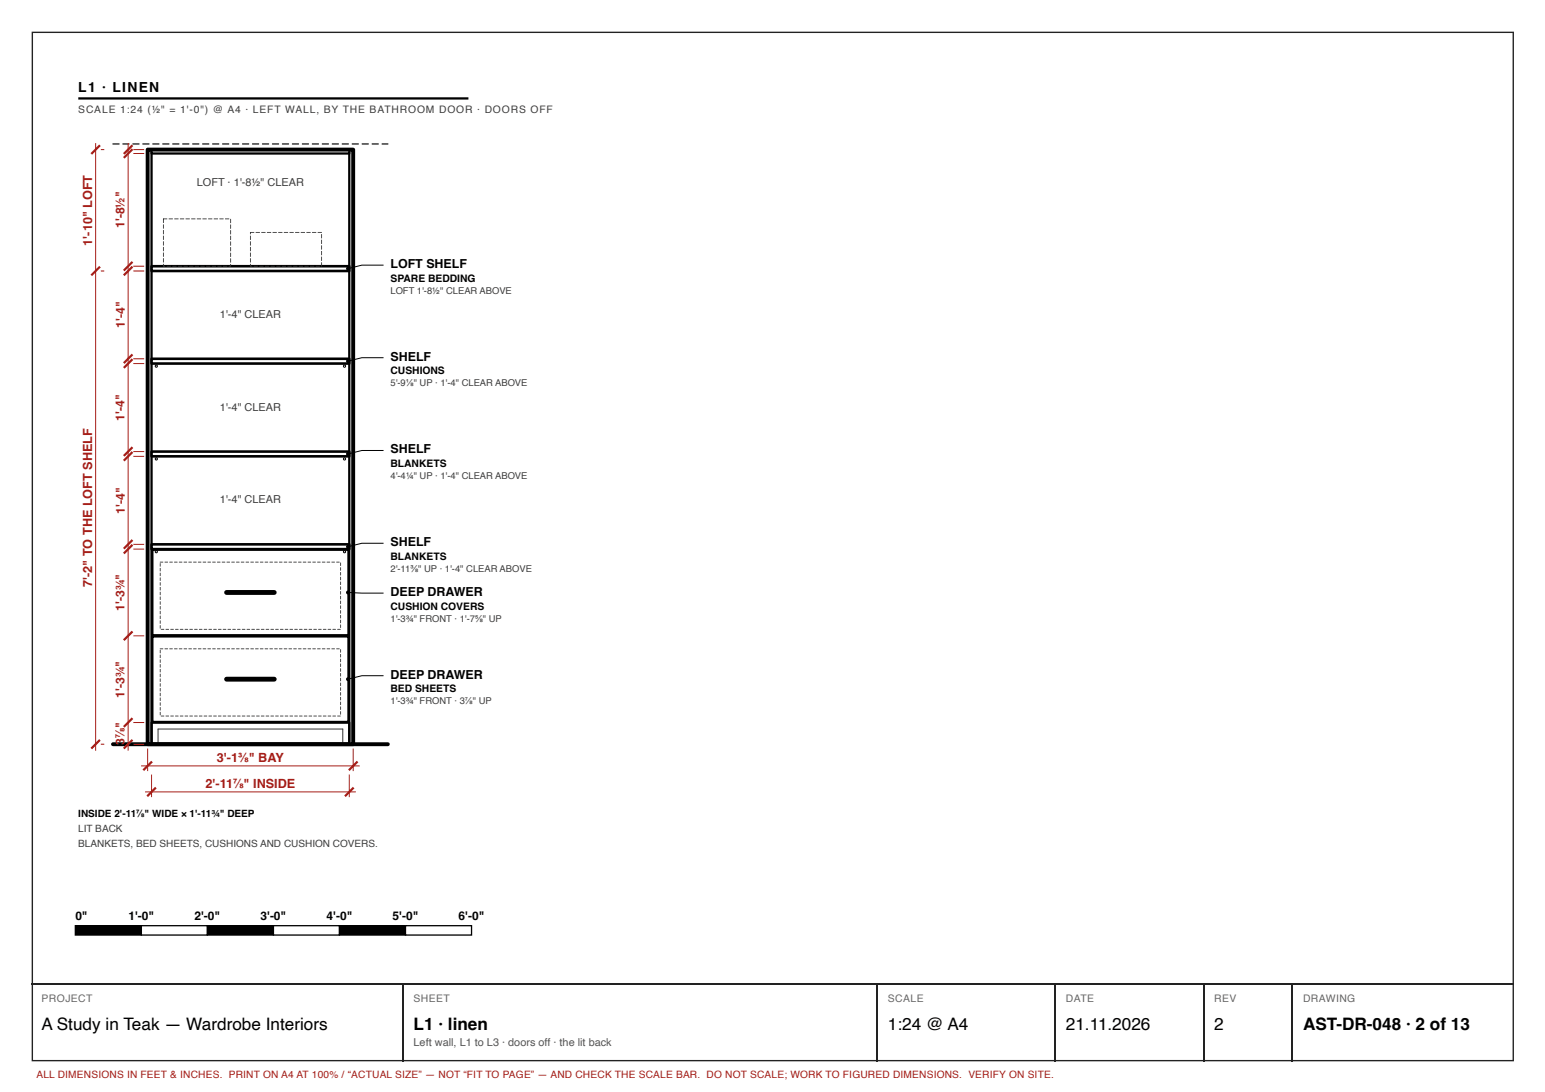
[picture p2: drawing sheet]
<svg xmlns="http://www.w3.org/2000/svg" width="297mm" height="210mm" viewBox="0 0 297 210" stroke-linecap="round" stroke-linejoin="round" font-family="sans-serif">
<path d="M6.2 6.2h284.7v197.7h-284.7z" fill="none" stroke="#222" stroke-width=".26"/>
<path d="M15.1 18.9h74.9" fill="none" stroke="#000" stroke-width=".44"/>
<path d="M21.6 27.6h1.3l.1 .1-.1 .1h-1.2zM23.6 27.6h1.2l.1 .1-.1 .1h-1.2zM25.5 27.6h1.2l.1 .1-.1 .1h-1.1zM27.4 27.6h1.2l.1 .1-.1 .1h-1.1zM29.3 27.6h1.3l.1 .1-.1 .1h-1.2zM31.2 27.6h1.3l.1 .1-.1 .1h-1.2zM33.1 27.6h1.3l.1 .1-.1 .1h-1.2zM35.1 27.6h1.2l.1 .1-.1 .1h-1.2zM37 27.6h1.2l.1 .1-.1 .1h-1.1zM38.9 27.6h1.2l.1 .1-.1 .1h-1.1zM40.8 27.6h1.2l.2 .1-.2 .1h-1.1zM42.7 27.6h1.3l.1 .1-.1 .1h-1.2zM44.6 27.6h1.3l.1 .1-.1 .1h-1.2zM46.6 27.6h1.2l.1 .1-.1 .1h-1.2zM48.5 27.6h1.2l.1 .1-.1 .1h-1.2zM50.4 27.6h1.2l.1 .1-.1 .1h-1.1zM52.3 27.6h1.2l.2 .1-.2 .1h-1.1zM54.2 27.6h1.3l.1 .1-.1 .1h-1.2zM56.1 27.6h1.3l.1 .1-.1 .1h-1.2zM58.1 27.6h1.2l.1 .1-.1 .1h-1.2zM60 27.6h1.2l.1 .1-.1 .1h-1.2zM61.9 27.6h1.2l.1 .1-.1 .1h-1.1zM63.8 27.6h1.2l.2 .1-.2 .1h-1.1zM65.7 27.6h1.3l.1 .1-.1 .1h-1.2zM67.6 27.6h1.3l.1 .1-.1 .1h-1.2zM69.6 27.6h1.2l.1 .1-.1 .1h-1.2zM71.5 27.6h1.2l.1 .1-.1 .1h-1.2zM73.4 27.6h1.2l.1 .1-.1 .1h-1.1z" fill="#000"/>
<path d="M21.7 143h52.9" fill="none" stroke="#000" stroke-width=".75"/>
<path d="M28.4 28.8h.7v114.2h-.7z" fill="#fff"/>
<path d="M28.4 28.8h.7v114.2h-.7z" fill="none" stroke="#000" stroke-width=".44"/>
<path d="M67.1 28.8h.8v114.2h-.8z" fill="#fff"/>
<path d="M67.1 28.8h.8v114.2h-.8z" fill="none" stroke="#000" stroke-width=".44"/>
<path d="M29.1 28.8h38v.7h-38z" fill="#fff"/>
<path d="M29.1 28.8h38v.7h-38zM29.1 138.9h38v4.1h-38z" fill="none" stroke="#000" stroke-width=".44"/>
<path d="M30.4 143v-2.9h35.5v2.9" fill="none" stroke="#333" stroke-width=".19"/>
<path d="M28.4 28.8h39.5v114.2h-39.5z" fill="none" stroke="#000" stroke-width=".75"/>
<path d="M29.3 122.3h37.7v16.5h-37.7z" fill="#fff"/>
<path d="M29.3 122.3h37.7v16.5h-37.7z" fill="none" stroke="#000" stroke-width=".5"/>
<path d="M43.6 130.5h9.1" fill="none" stroke="#000" stroke-width=".94"/>
<path d="M31.7 124.6l.6 .1-.6 .1zM32.6 124.6l.6 .1-.6 .1zM33.5 124.6l.6 .1-.5 .1zM34.4 124.6l.7 .1-.6 .1zM35.3 124.6l.7 .1-.6 .1zM36.2 124.6l.7 .1-.6 .1zM37.2 124.6l.6 .1-.6 .1zM38.1 124.6l.6 .1-.6 .1zM39 124.6l.6 .1-.5 .1zM39.9 124.6l.6 .1-.5 .1zM40.8 124.6l.7 .1-.6 .1zM41.7 124.6l.7 .1-.6 .1zM42.7 124.6l.6 .1-.6 .1zM43.6 124.6l.6 .1-.6 .1zM44.5 124.6l.6 .1-.6 .1zM45.4 124.6l.6 .1-.5 .1zM46.3 124.6l.7 .1-.6 .1zM47.2 124.6l.7 .1-.6 .1zM48.2 124.6l.6 .1-.6 .1zM49.1 124.6l.6 .1-.6 .1zM50 124.6l.6 .1-.6 .1zM50.9 124.6l.6 .1-.5 .1zM51.8 124.6l.7 .1-.6 .1zM52.7 124.6l.7 .1-.6 .1zM53.7 124.6l.6 .1-.6 .1zM54.6 124.6l.6 .1-.6 .1zM55.5 124.6l.6 .1-.6 .1zM56.4 124.6l.6 .1-.5 .1zM57.3 124.6l.7 .1-.6 .1zM58.2 124.6l.7 .1-.6 .1zM59.2 124.6l.6 .1-.6 .1zM60.1 124.6l.6 .1-.6 .1zM61 124.6l.6 .1-.6 .1zM61.9 124.6l.6 .1-.5 .1zM62.8 124.6l.7 .1-.6 .1zM63.7 124.6l.7 .1-.6 .1zM64.7 124.6l.6 .1-.6 .1zM65.4 124.8l.2 .1-.1 .5zM65.4 125.7l.2 .1-.1 .6zM65.4 126.6l.2 .1-.1 .6zM65.4 127.6h.2l-.1 .6zM65.4 128.5h.2l-.1 .6zM65.4 129.4h.2l-.1 .6zM65.4 130.3l.2 .1-.1 .5zM65.4 131.2l.2 .1-.1 .6zM65.4 132.1l.2 .1-.1 .6zM65.4 133.1h.2l-.1 .6zM65.4 134h.2l-.1 .6zM65.4 134.9h.2l-.1 .6zM65.4 135.8l.2 .1-.1 .5zM65.4 136.7l.2 .1-.1 .6zM64.8 137.6h.7l-.6 .1zM63.9 137.6h.7l-.6 .1zM63 137.6h.7l-.6 .1zM62.1 137.6h.6l-.5 .1zM61.2 137.6h.6l-.6 .1zM60.3 137.6h.6l-.6 .1zM59.3 137.6h.7l-.6 .1zM58.4 137.6h.7l-.6 .1zM57.5 137.6h.7l-.6 .1zM56.6 137.6h.6l-.5 .1zM55.7 137.6h.6l-.6 .1zM54.8 137.6h.6l-.6 .1zM53.8 137.6h.7l-.6 .1zM52.9 137.6h.7l-.6 .1zM52 137.6h.7l-.6 .1zM51.1 137.6h.6l-.5 .1zM50.2 137.6h.6l-.6 .1zM49.3 137.6h.6l-.6 .1zM48.3 137.6h.7l-.6 .1zM47.4 137.6h.7l-.6 .1zM46.5 137.6h.7l-.6 .1zM45.6 137.6h.6l-.5 .1zM44.7 137.6h.6l-.6 .1zM43.8 137.6h.6l-.6 .1zM42.8 137.6h.7l-.6 .1zM41.9 137.6h.7l-.6 .1zM41 137.6h.7l-.6 .1zM40.1 137.6h.6l-.5 .1zM39.2 137.6h.6l-.6 .1zM38.3 137.6h.6l-.6 .1zM37.3 137.6h.7l-.6 .1zM36.4 137.6h.7l-.6 .1zM35.5 137.6h.7l-.6 .1zM34.6 137.6h.6l-.5 .1zM33.7 137.6h.6l-.6 .1zM32.8 137.6h.6l-.6 .1zM31.8 137.6h.7l-.6 .1zM30.9 137.6h.7l-.6 .1zM30.7 136.8l.2 .1-.1 .6zM30.7 135.9l.2 .1-.1 .6zM30.7 135l.2 .1-.1 .6zM30.7 134.1l.2 .1-.1 .5zM30.7 133.2h.2l-.1 .6zM30.7 132.3h.2l-.1 .6zM30.7 131.3l.2 .1-.1 .6zM30.7 130.4l.2 .1-.1 .6zM30.7 129.5l.2 .1-.1 .6zM30.7 128.6l.2 .1-.1 .5zM30.7 127.7h.2l-.1 .6zM30.7 126.8h.2l-.1 .6zM30.7 125.8l.2 .1-.1 .6zM30.7 124.9l.2 .1-.1 .6zM30.7 124.6l.7 .1-.6 .1z" fill="#333"/>
<path d="M29.3 105.6h37.7v16.5h-37.7z" fill="#fff"/>
<path d="M29.3 105.6h37.7v16.5h-37.7z" fill="none" stroke="#000" stroke-width=".5"/>
<path d="M43.6 113.9h9.1" fill="none" stroke="#000" stroke-width=".94"/>
<path d="M31.7 108h.6l-.6 .1zM32.6 108h.6l-.6 .1zM33.5 108h.6l-.5 .1zM34.4 108h.7l-.6 .1zM35.3 108h.7l-.6 .1zM36.2 108h.7l-.6 .1zM37.2 108h.6l-.6 .1zM38.1 108h.6l-.6 .1zM39 108h.6l-.5 .1zM39.9 108h.6l-.5 .1zM40.8 108h.7l-.6 .1zM41.7 108h.7l-.6 .1zM42.7 108h.6l-.6 .1zM43.6 108h.6l-.6 .1zM44.5 108h.6l-.6 .1zM45.4 108h.6l-.5 .1zM46.3 108h.7l-.6 .1zM47.2 108h.7l-.6 .1zM48.2 108h.6l-.6 .1zM49.1 108h.6l-.6 .1zM50 108h.6l-.6 .1zM50.9 108h.6l-.5 .1zM51.8 108h.7l-.6 .1zM52.7 108h.7l-.6 .1zM53.7 108h.6l-.6 .1zM54.6 108h.6l-.6 .1zM55.5 108h.6l-.6 .1zM56.4 108h.6l-.5 .1zM57.3 108h.7l-.6 .1zM58.2 108h.7l-.6 .1zM59.2 108h.6l-.6 .1zM60.1 108h.6l-.6 .1zM61 108h.6l-.6 .1zM61.9 108h.6l-.5 .1zM62.8 108h.7l-.6 .1zM63.7 108h.7l-.6 .1zM64.7 108h.6l-.6 .1zM65.4 108.1l.2 .1-.1 .6zM65.4 109.1h.2l-.1 .6zM65.4 110h.2l-.1 .6zM65.4 110.9h.2l-.1 .6zM65.4 111.8l.2 .1-.1 .5zM65.4 112.7l.2 .1-.1 .6zM65.4 113.6l.2 .1-.1 .6zM65.4 114.6h.2l-.1 .6zM65.4 115.5h.2l-.1 .6zM65.4 116.4h.2l-.1 .6zM65.4 117.3l.2 .1-.1 .5zM65.4 118.2l.2 .1-.1 .6zM65.4 119.1l.2 .1-.1 .6zM65.4 120.1h.2l-.1 .6zM64.8 120.9l.7 .1h-.6zM63.9 120.9l.7 .1h-.6zM63 120.9l.7 .1h-.6zM62.1 120.9l.6 .1h-.5zM61.2 120.9l.6 .1h-.6zM60.3 120.9l.6 .1h-.6zM59.3 120.9l.7 .1h-.6zM58.4 120.9l.7 .1h-.6zM57.5 120.9l.7 .1h-.6zM56.6 120.9l.6 .1h-.5zM55.7 120.9l.6 .1h-.6zM54.8 120.9l.6 .1h-.6zM53.8 120.9l.7 .1h-.6zM52.9 120.9l.7 .1h-.6zM52 120.9l.7 .1h-.6zM51.1 120.9l.6 .1h-.5zM50.2 120.9l.6 .1h-.6zM49.3 120.9l.6 .1h-.6zM48.3 120.9l.7 .1h-.6zM47.4 120.9l.7 .1h-.6zM46.5 120.9l.7 .1h-.6zM45.6 120.9l.6 .1h-.5zM44.7 120.9l.6 .1h-.6zM43.8 120.9l.6 .1h-.6zM42.8 120.9l.7 .1h-.6zM41.9 120.9l.7 .1h-.6zM41 120.9l.7 .1h-.6zM40.1 120.9l.6 .1h-.5zM39.2 120.9l.6 .1h-.6zM38.3 120.9l.6 .1h-.6zM37.3 120.9l.7 .1h-.6zM36.4 120.9l.7 .1h-.6zM35.5 120.9l.7 .1h-.6zM34.6 120.9l.6 .1h-.5zM33.7 120.9l.6 .1h-.6zM32.8 120.9l.6 .1h-.6zM31.8 120.9l.7 .1h-.6zM30.9 120.9l.7 .1h-.6zM30.7 120.2h.2l-.1 .6zM30.7 119.3h.2l-.1 .6zM30.7 118.3l.2 .1-.1 .6zM30.7 117.4l.2 .1-.1 .6zM30.7 116.5l.2 .1-.1 .6zM30.7 115.6l.2 .1-.1 .5zM30.7 114.7h.2l-.1 .6zM30.7 113.8h.2l-.1 .6zM30.7 112.8l.2 .1-.1 .6zM30.7 111.9l.2 .1-.1 .6zM30.7 111l.2 .1-.1 .6zM30.7 110.1l.2 .1-.1 .5zM30.7 109.2h.2l-.1 .6zM30.7 108.3h.2l-.1 .6zM30.7 108h.7l-.6 .1z" fill="#333"/>
<path d="M29.1 104.6h38v.9h-38z" fill="#fff"/>
<path d="M29.1 104.6h38v.9h-38z" fill="none" stroke="#000" stroke-width=".5"/>
<g fill="none" stroke="#000" stroke-width=".19">
<circle cx="30.1" cy="106" r=".21"/>
<circle cx="66.2" cy="106" r=".21"/>
</g>
<path d="M29.1 86.8h38v.9h-38z" fill="#fff"/>
<path d="M29.1 86.8h38v.9h-38z" fill="none" stroke="#000" stroke-width=".5"/>
<g fill="none" stroke="#000" stroke-width=".19">
<circle cx="30.1" cy="88.2" r=".21"/>
<circle cx="66.2" cy="88.2" r=".21"/>
</g>
<path d="M29.1 69h38v.9h-38z" fill="#fff"/>
<path d="M29.1 69h38v.9h-38z" fill="none" stroke="#000" stroke-width=".5"/>
<g fill="none" stroke="#000" stroke-width=".19">
<circle cx="30.1" cy="70.4" r=".21"/>
<circle cx="66.2" cy="70.4" r=".21"/>
</g>
<path d="M29.1 51.2h38v.9h-38z" fill="#fff"/>
<path d="M29.1 51.2h38v.9h-38z" fill="none" stroke="#000" stroke-width=".5"/>
<g fill="#333">
<path d="M32.4 42l.8 .1-.7 .1zM33.5 42l.8 .1-.7 .1zM34.6 42l.8 .1-.7 .1zM35.7 42l.8 .1-.8 .1zM36.8 42l.8 .1-.8 .1zM37.9 42l.8 .1-.8 .1zM38.9 42l.8 .1-.7 .1zM40 42l.8 .1-.7 .1zM41.1 42l.8 .1-.7 .1zM42.2 42l.8 .1-.8 .1zM43.3 42l.8 .1-.8 .1zM44.3 42.1h.1l-.1 .8zM44.3 43.2h.1l-.1 .8zM44.3 44.2l.1 .1-.1 .8zM44.3 45.3l.1 .1-.1 .7zM44.3 46.4l.1 .1-.1 .7zM44.3 47.5l.1 .1-.1 .7zM44.3 48.6h.1l-.1 .8zM44.3 49.7h.1l-.1 .8zM44.3 50.7l.1 .1v.4h-.4v-.1l.3 .1zM42.9 51.1l.8 .1-.8 .1zM41.8 51.1l.8 .1-.7 .1zM40.7 51.1l.8 .1-.7 .1zM39.6 51.1l.8 .1-.7 .1zM38.6 51.1l.8 .1-.8 .1zM37.5 51.1l.8 .1-.8 .1zM36.4 51.1l.8 .1-.8 .1zM35.3 51.1l.8 .1-.7 .1zM34.2 51.1l.8 .1-.7 .1zM33.1 51.1l.8 .1-.7 .1zM32.1 51.1l.8 .1-.8 .1zM31.4 50.7l.1 .1-.1 .4 .3-.1 .1 .1h-.4zM31.4 49.6l.1 .1-.1 .8zM31.4 48.6h.1l-.1 .8zM31.4 47.5h.1l-.1 .8zM31.4 46.4l.1 .1-.1 .7zM31.4 45.3l.1 .1-.1 .7zM31.4 44.2l.1 .1-.1 .7zM31.4 43.1l.1 .1-.1 .8zM31.4 42.1h.1l-.1 .8zM31.4 42l.8 .1-.8 .1z"/>
<path d="M49.2 44.6l.8 .1-.8 .1zM50.2 44.6l.9 .1-.8 .1zM51.3 44.6l.8 .1-.7 .1zM52.4 44.6l.8 .1-.7 .1zM53.5 44.6l.8 .1-.7 .1zM54.6 44.6l.8 .1-.8 .1zM55.7 44.6l.8 .1-.8 .1zM56.7 44.6l.9 .1-.8 .1zM57.8 44.6l.8 .1-.7 .1zM58.9 44.6l.8 .1-.7 .1zM60 44.6l.8 .1-.7 .1zM61.1 44.6l.8 .1-.8 .1zM61.8 45l.1 .1-.1 .7zM61.8 46.1l.1 .1-.1 .7zM61.8 47.2h.1l-.1 .8zM61.8 48.3h.1l-.1 .8zM61.8 49.3l.1 .1-.1 .8zM61.8 50.4l.1 .1-.1 .7zM60.7 51.1l.8 .1-.7 .1zM59.6 51.1l.8 .1-.7 .1zM58.5 51.1l.8 .1-.7 .1zM57.4 51.1l.9 .1-.8 .1zM56.4 51.1l.8 .1-.8 .1zM55.3 51.1l.8 .1-.8 .1zM54.2 51.1l.8 .1-.7 .1zM53.1 51.1l.8 .1-.7 .1zM52 51.1l.8 .1-.7 .1zM50.9 51.1l.9 .1-.8 .1zM49.9 51.1l.8 .1-.8 .1zM48.8 51.1l.8 .1-.8 .1zM48.1 50.7l.1 .1-.1 .4 .3-.1 .1 .1h-.4zM48.1 49.6l.1 .1-.1 .8zM48.1 48.6h.1l-.1 .8zM48.1 47.5h.1l-.1 .8zM48.1 46.4l.1 .1-.1 .7zM48.1 45.3l.1 .1-.1 .7zM48.1 44.6l.8 .1h-.8v.3z"/>
</g>
<g fill="none" stroke="#a51d17" stroke-width=".19">
<path d="M18.4 27.5v116.8M19.4 28.8h.7M24.6 27.5v116.8M25.6 28.8h2.1M25.6 29.5h2.1M19.4 52.1h.7M25.6 51.2h2.1M25.6 52.1h2.1M25.6 69h2.1M25.6 69.9h2.1M25.6 86.8h2.1M25.6 87.7h2.1"/>
<path d="M25.6 104.6h2.1M25.6 105.5h2.1M25.6 122.2h2.1M25.6 138.9h2.1M19.4 143h.7M25.6 143h2.1M27.1 147.2h42M27.9 152.2h40.5M28.4 143.9v4.3M29.1 148.9v4.3M67.1 148.9v4.3M67.9 143.9v4.3"/>
</g>
<g fill="none" stroke="#a51d17" stroke-width=".42">
<path d="M19.2 27.9l-1.6 1.7M25.5 27.9l-1.7 1.7M25.5 28.7l-1.7 1.6M19.2 51.3l-1.6 1.6M25.5 50.3l-1.7 1.7M25.5 51.3l-1.7 1.6M25.5 68.1l-1.7 1.7M25.5 69l-1.7 1.7M25.5 86l-1.7 1.6M25.5 86.9l-1.7 1.6M25.5 103.8l-1.7 1.7M25.5 104.7l-1.7 1.7"/>
<path d="M25.5 121.4l-1.7 1.6M25.5 138l-1.7 1.7M19.2 142.2l-1.6 1.7M25.5 142.2l-1.7 1.7M29.2 146.4l-1.6 1.6M30 151.4l-1.7 1.6M68 151.4l-1.7 1.6M68.7 146.4l-1.6 1.6"/>
</g>
<path d="M73.7 51h-4.1l-2.7 .6M73.7 68.8h-4.1l-2.7 .6M73.7 86.6h-4.1l-2.7 .7M66.9 113.9l6.8 .1M73.7 104.4h-4.1l-2.7 .7M73.7 129.9h-4.1l-2.7 .6" fill="none" stroke="#000" stroke-width=".19"/>
<g fill="#000">
<path d="M14.5 177.9h12.7v1.8h-12.7z"/>
<circle cx="66.9" cy="51.6" r=".38"/>
<circle cx="66.9" cy="69.4" r=".38"/>
<circle cx="66.9" cy="87.3" r=".38"/>
<circle cx="66.9" cy="113.9" r=".38"/>
<circle cx="66.9" cy="105.1" r=".38"/>
<circle cx="66.9" cy="130.5" r=".38"/>
</g>
<path d="M14.5 177.9h12.7v1.8h-12.7z" fill="none" stroke="#000" stroke-width=".25"/>
<path d="M27.2 177.9h12.7v1.8h-12.7z" fill="#fff"/>
<path d="M27.2 177.9h12.7v1.8h-12.7zM39.9 177.9h12.7v1.8h-12.7z" fill="none" stroke="#000" stroke-width=".25"/>
<path d="M39.9 177.9h12.7v1.8h-12.7z" fill="#000"/>
<path d="M52.6 177.9h12.7v1.8h-12.7z" fill="#fff"/>
<path d="M52.6 177.9h12.7v1.8h-12.7zM65.3 177.9h12.7v1.8h-12.7z" fill="none" stroke="#000" stroke-width=".25"/>
<path d="M65.3 177.9h12.7v1.8h-12.7z" fill="#000"/>
<path d="M78 177.9h12.6v1.8h-12.6z" fill="#fff"/>
<path d="M78 177.9h12.6v1.8h-12.6z" fill="none" stroke="#000" stroke-width=".25"/>
<path d="M6.1 189h284.9M77.4 189.2v14.8M168.7 189.2v14.8M202.8 189.2v14.8M231.4 189.2v14.8M248.3 189.2v14.8" fill="none" stroke="#222" stroke-width=".26"/>
<g font-size="3.3">
<text x="8" y="197.9">A Study in Teak — Wardrobe Interiors</text>
<text x="79.5" y="197.9">L1 · linen</text>
<text x="170.7" y="197.9">1:24 @ A4</text>
<text x="204.9" y="197.9">21.11.2026</text>
<text x="233.4" y="197.9">2</text>
<text x="250.5" y="197.9">AST-DR-048 · 2 of 13</text>
</g>
<text font-size="2.7" x="15" y="17.7">L1 · LINEN</text>
<g font-size="2.4" fill="#a51d17">
<text x="17.7" y="47.2" transform="rotate(-90 17.7 47.2)">1'-10&quot; LOFT</text>
<text x="24" y="43.9" transform="rotate(-90 24 43.9)">1'-8½&quot;</text>
<text x="24" y="63.1" transform="rotate(-90 24 63.1)">1'-4&quot;</text>
<text x="24" y="80.9" transform="rotate(-90 24 80.9)">1'-4&quot;</text>
<text x="24" y="98.7" transform="rotate(-90 24 98.7)">1'-4&quot;</text>
<text x="17.7" y="112.8" transform="rotate(-90 17.7 112.8)">7'-2&quot; TO THE LOFT SHELF</text>
<text x="24" y="117.4" transform="rotate(-90 24 117.4)">1'-3¾&quot;</text>
<text x="24" y="134.1" transform="rotate(-90 24 134.1)">1'-3¾&quot;</text>
<text x="24" y="143.2" transform="rotate(-90 24 143.2)">3⅞&quot;</text>
<text x="41.7" y="146.5">3'-1⅜&quot; BAY</text>
<text x="39.5" y="151.5">2'-11⅞&quot; INSIDE</text>
</g>
<g font-size="2.4">
<text x="75.1" y="51.5">LOFT SHELF</text>
<text x="75.1" y="69.3">SHELF</text>
<text x="75.1" y="87.2">SHELF</text>
<text x="75.1" y="105">SHELF</text>
<text x="75.1" y="114.6">DEEP DRAWER</text>
<text x="75.1" y="130.4">DEEP DRAWER</text>
</g>
<g font-size="2.3">
<text x="14.5" y="176.9">0&quot;</text>
<text x="24.7" y="176.9">1'-0&quot;</text>
<text x="37.4" y="176.9">2'-0&quot;</text>
<text x="50.1" y="176.9">3'-0&quot;</text>
<text x="62.8" y="176.9">4'-0&quot;</text>
<text x="75.5" y="176.9">5'-0&quot;</text>
<text x="88.2" y="176.9">6'-0&quot;</text>
</g>
<g font-size="2.1" fill="#3d3d3d">
<text x="37.8" y="35.7">LOFT · 1'-8½&quot; CLEAR</text>
<text x="42.3" y="61.1">1'-4&quot; CLEAR</text>
<text x="42.3" y="78.9">1'-4&quot; CLEAR</text>
<text x="42.3" y="96.8">1'-4&quot; CLEAR</text>
</g>
<text font-size="2.1" fill="#555" x="79.5" y="201.1">Left wall, L1 to L3 · doors off · the lit back</text>
<text font-size="2" fill="#3d3d3d" x="15" y="21.7">SCALE 1:24 (½&quot; = 1'-0&quot;) @ A4 · LEFT WALL, BY THE BATHROOM DOOR · DOORS OFF</text>
<g font-size="2">
<text x="75.1" y="54.2">SPARE BEDDING</text>
<text x="75.1" y="72">CUSHIONS</text>
<text x="75.1" y="89.8">BLANKETS</text>
<text x="75.1" y="107.6">BLANKETS</text>
<text x="75.1" y="117.2">CUSHION COVERS</text>
<text x="75.1" y="133.1">BED SHEETS</text>
</g>
<g font-size="2" fill="#666">
<text x="8" y="192.6">PROJECT</text>
<text x="79.5" y="192.6">SHEET</text>
<text x="170.7" y="192.6">SCALE</text>
<text x="204.9" y="192.6">DATE</text>
<text x="233.4" y="192.6">REV</text>
<text x="250.5" y="192.6">DRAWING</text>
</g>
<text font-size="1.9" x="15" y="157">INSIDE 2'-11⅞&quot; WIDE × 1'-11¾&quot; DEEP</text>
<g font-size="1.9" fill="#3d3d3d">
<text x="15" y="159.9">LIT BACK</text>
<text x="15" y="162.7">BLANKETS, BED SHEETS, CUSHIONS AND CUSHION COVERS.</text>
</g>
<text font-size="1.9" fill="#a51d17" x="7" y="207.2">ALL DIMENSIONS IN FEET &amp; INCHES. PRINT ON A4 AT 100% / “ACTUAL SIZE” — NOT “FIT TO PAGE” — AND CHECK THE SCALE BAR. DO NOT SCALE; WORK TO FIGURED DIMENSIONS. VERIFY ON SITE.</text>
<g font-size="1.8" fill="#3d3d3d">
<text x="75.1" y="56.4">LOFT 1'-8½&quot; CLEAR ABOVE</text>
<text x="75.1" y="74.2">5'-9⅛&quot; UP · 1'-4&quot; CLEAR ABOVE</text>
<text x="75.1" y="92.1">4'-4¼&quot; UP · 1'-4&quot; CLEAR ABOVE</text>
<text x="75.1" y="109.9">2'-11⅜&quot; UP · 1'-4&quot; CLEAR ABOVE</text>
<text x="75.1" y="119.5">1'-3¾&quot; FRONT · 1'-7⅝&quot; UP</text>
<text x="75.1" y="135.4">1'-3¾&quot; FRONT · 3⅞&quot; UP</text>
</g>
</svg>
